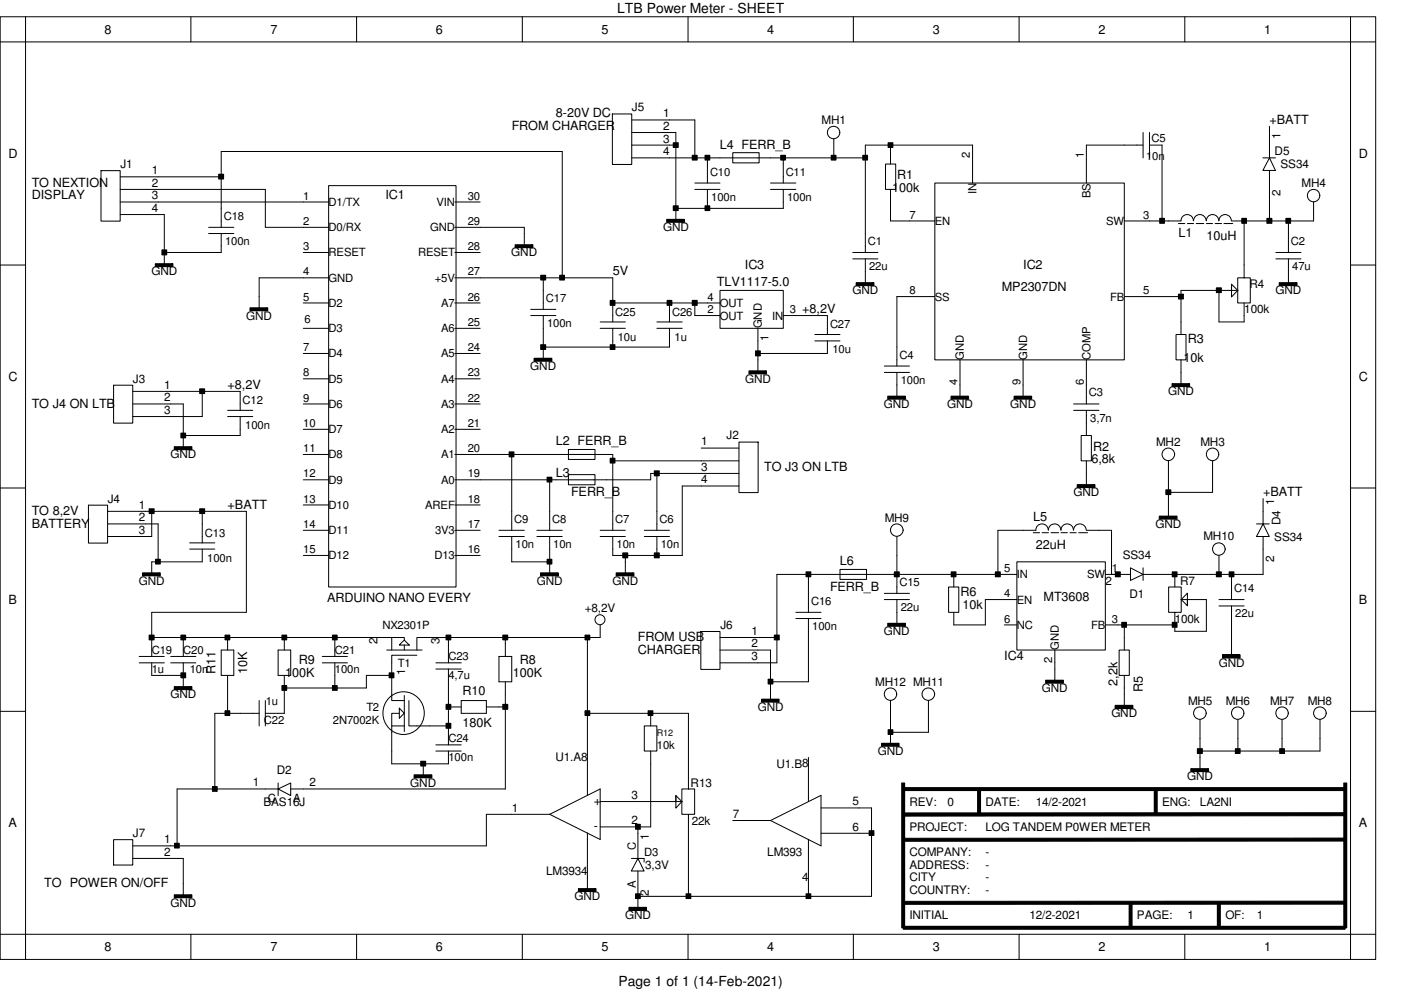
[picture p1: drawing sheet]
<svg xmlns="http://www.w3.org/2000/svg" width="297mm" height="210mm" viewBox="0 0 297 210" stroke-linecap="round" stroke-linejoin="round" font-family="sans-serif">
<g fill="none" stroke="#000" stroke-width=".21">
<path d="M0 3.6h291.7v199.9h-291.7zM5.4 8.9h280.9v189.3h-280.9zM5.4 3.6v5.3h-5.4M40.5 3.6v5.3M75.6 3.6v5.3M110.7 3.6v5.3M145.9 3.6v5.3M180.9 3.6v5.3M216.1 3.6v5.3M251.2 3.6v5.3M286.3 3.6v5.3h5.4M21.4 36.2h4.1v10.7h-4.1z"/>
<path d="M25.5 37.5h21.4M46.4 37h1v1h-1zM69.7 39.4h27v85.1h-27zM129.8 24.2h4.1v10.7h-4.1zM133.9 30.8h9.4M133.9 33.5h49.6M133.9 25.4h13.4v8.1M133.9 28.1h9.4v18.8M142.7 30.3h1.1v1h-1.1zM146.8 32.9h1v1.1h-1zM147.3 38.8h5.4M149.5 32.9h1v1.1h-1z"/>
<path d="M150 33.5v5.3M155.4 32.4h5.5v2.1h-5.5zM163.4 38.8h5.3M165.5 32.9h1v1.1h-1zM166.1 33.5v5.3M176.2 32.9h1v1.1h-1zM176.8 29.5v4M182.9 32.9h1v1.1h-1zM187.7 34.8h2.2v5.4h-2.2zM188.3 30.3h1v1h-1zM188.8 30.8v4M198.2 38.8h40.2v37.5h-40.2z"/>
<path d="M206.2 38.8v-8h-22.7v22.8M242.4 30.8h-12.1v8M242.4 28.1v5.4M243.7 28.1v5.4M243.7 30.8h2.7v16.1M267.8 33.5h2.6M269.2 33.5l1.2 2.7h-2.6zM269.2 26.8v6.7M269.2 36.2v10.7M0 56.2h5.4M25.5 40.2h30.8v8h13.4M25.5 42.8h44.2"/>
<path d="M25.5 45.5h9.3v10.7M32.9 55.9h3.5v.7h-3.5zM34.3 53h1v1.1h-1zM36.4 55.9h.3v.7h-.3zM44.2 49.5h5.4M44.2 48.2h5.4M46.9 48.2v-16.1h72.3v26.8M46.9 49.5v4.1h-12.1M64.3 53.6h5.4M69.7 58.9h-14.8v6.7M96.4 53.6h5.4M96.4 58.9h33.5v9.4"/>
<path d="M96.4 48.2h14.8v4M96.4 42.8h5.4M109.2 51.9h3.6v.6h-3.6zM112.8 51.9h.2v.6h-.2zM114.6 58.4h1.1v1h-1.1zM115.2 58.9v6.7M118.7 58.4h1v1h-1zM141.3 46.5h3.6v.7h-3.6zM142.7 43.6h1.1v1.1h-1.1zM144.9 46.5h.2v.7h-.2zM147.3 40.2h5.4M149.5 43.6h1v1.1h-1z"/>
<path d="M150 40.2v4M163.4 40.2h5.3M166.1 40.2v4h-22.8M180.8 54.9h5.3M180.8 53.6h5.3M181.5 59.9h3.6v.7h-3.6zM183.5 54.9v5.3M185.1 59.9h.2v.7h-.2zM188.8 40.2v6.7h9.4M238.4 46.9h12M245.9 46.3h1v1.1h-1zM249.8 47.4h1.4"/>
<path d="M250.4 46.8a1.33 1.33 0 0 1 1.3-1.3 1.33 1.33 0 0 1 1.4 1.3 1.33 1.33 0 0 1 1.3-1.3 1.33 1.33 0 0 1 1.3 1.3 1.33 1.33 0 0 1 1.4-1.3 1.33 1.33 0 0 1 1.3 1.3M251.8 47.4h1.3M253.6 47.4h1.6M255.8 47.4h1.3M257.6 47.4h1.4M258.4 46.8a1.31 1.31 0 0 1 1.4-1.3 1.31 1.31 0 0 1 1.3 1.3M259.5 47.4h1.9M262.4 58.9h2.7v5.4h-2.7zM263.3 46.3h1v1.1h-1zM263.8 46.9v12M268.6 46.3h1.1v1.1h-1.1zM270.5 54.9h5.3"/>
<path d="M270.5 53.6h5.3M271.2 59.9h3.6v.7h-3.6zM272.6 46.3h1v1.1h-1zM273.2 46.9v6.7M273.2 54.9v5.3M274.8 59.9h.2v.7h-.2zM278.5 42.8v4.1h-17.4M286.3 56.2h5.4M53 65.3h3.6v.6h-3.6zM56.6 65.3h.2v.6h-.2zM64.3 69.6h5.4M64.3 64.3h5.4"/>
<path d="M64.3 75h5.4M96.4 69.6h5.4M96.4 64.3h5.4M96.4 75h5.4M112.5 66.9h5.4M112.5 65.6h5.4M113.2 76h3.6v.6h-3.6zM114.6 73.1h1.1v1h-1.1zM115.2 66.9v9.4M116.8 76h.2v.6h-.2zM127.3 69.6h5.3M127.3 68.3h5.3"/>
<path d="M129.4 73.1h1v1h-1zM129.4 63.7h1v1.1h-1zM129.9 69.6v4M129.9 64.3h22.8M139.3 69.6h5.3M139.3 68.3h5.3M141.4 63.7h1v1.1h-1zM141.9 64.3v4M141.9 69.6v4h-26.7M146.8 63.7h1v1.1h-1zM147.3 64.3v2.6h5.4M152.7 61.6h13.4v8h-13.4z"/>
<path d="M158.8 78.7h3.5v.6h-3.5zM160.2 74.4h1v1.1h-1zM160.7 69.6v9.4M162.3 78.7h.2v.6h-.2zM166.1 66.9h9.3v4.1M172.8 72.3h5.3M172.8 71h5.3M175.4 72.3v2.7h-14.7M187.5 79h5.3M187.5 77.6h5.3M190.2 79v5.3M198.2 62.9h-8v14.7"/>
<path d="M203.5 76.3v8M216.9 76.3v8M230.3 76.3v9.4M238.4 62.9h12M249.3 71h2.2v5.3h-2.2zM249.8 62.4h1.1v1h-1.1zM250.4 76.3v5.4M257.9 61h1v1.1h-1zM258.4 61.6v6.7h5.4v-4M261.1 60.3l1.3 1.3-1.3 1.4zM261.1 60.3v1.3M262.5 61.6h-12.1v9.4"/>
<path d="M24.1 81.7h4v8h-4zM28.1 85.7h10.8v9.3M28.1 83h22.8v4M37 94.7h3.5v.7h-3.5zM38.4 91.9h1v1h-1zM40.5 94.7h.2v.7h-.2zM42.3 82.5h1.1v1h-1.1zM42.9 83v5.3h-14.8M48.3 87h5.3M48.3 88.3h5.3M50.9 88.3v4.1h-12M64.3 85.7h5.4"/>
<path d="M64.3 96.4h5.4M64.3 80.3h5.4M64.3 91.1h5.4M96.4 85.7h5.4M96.4 96.4h33.5v16.1M96.4 80.3h5.4M96.4 91.1h5.4M107.9 95.8h1.1v1.1h-1.1zM108.5 96.4v16.1M120.5 95.3h5.6v2.2h-5.6zM129.4 97.2h1v1h-1zM129.9 97.7h26.8"/>
<path d="M138.7 99.9h1.1v1h-1.1zM148.7 95h8M156.7 93.8h4v10.7h-4zM188.2 84h3.6v.7h-3.6zM191.8 84h.2v.7h-.2zM201.6 84h3.5v.7h-3.5zM205.1 84h.3v.7h-.3zM215 84h3.5v.7h-3.5zM218.5 84h.2v.7h-.2zM227.6 87h5.4M227.6 85.7h5.4M229.2 92.4h2.2v5.3h-2.2z"/>
<path d="M230.3 87v5.4M230.3 97.7v5.4M247.7 97.7v12.1M248.5 81.4h3.5v.6h-3.5zM252 81.4h.2v.6h-.2zM257.1 97.7v6.7h-9.4M0 103.5h5.4M18.8 107.1h4v8.1h-4zM22.8 108.5h29.4v21.4h-20v9.3M22.8 111.1h10.7v8.1M31.6 107.9h1.1v1h-1.1zM32.2 108.5v5.3h-9.4"/>
<path d="M33 118.6h1v1h-1zM40.2 116.5h5.3M40.2 115.1h5.3M42.3 107.9h1.1v1h-1.1zM42.9 108.5v6.6M42.9 116.5v2.7h-10.7v2.6M64.3 112.5h5.4M64.3 101.8h5.4M64.3 107.1h5.4M64.3 117.8h5.4M96.4 112.5h5.4M96.4 107.1h5.4"/>
<path d="M96.4 117.8h5.4M105.8 113.8h5.4M105.8 112.5h5.4M108.5 113.8v5.4h8M113.8 113.8h5.4M113.8 112.5h5.4M116 101.2h1v1h-1zM116 118.6h1v1h-1zM116.5 101.8v10.7M116.5 113.8v8M120.5 100.7h5.6v2.1h-5.6zM127.3 113.8h5.3"/>
<path d="M127.3 112.5h5.3M132 117.3h1.1v1h-1.1zM132.6 117.8v4M136.6 113.8h5.3M136.6 112.5h5.3M138.7 117.3h1.1v1h-1.1zM139.3 100.4v12.1M139.3 113.8v4M156.7 103.1h-12.1v14.7h-14.7v-4M156.7 100.4h-18.7v1.4h-41.6M190.2 113.8v12.1M215.6 119.2h18.8v18.7h-18.8z"/>
<path d="M219.1 113h1.3M219.6 112.4a1.31 1.31 0 0 1 1.3-1.3 1.31 1.31 0 0 1 1.3 1.3M219.6 112.5h-8v9.3M220.9 113h1.4M222.3 112.4a1.31 1.31 0 0 1 1.3-1.3 1.31 1.31 0 0 1 1.3 1.3M222.8 113h1.6M225 112.4a1.33 1.33 0 0 1 1.3-1.3 1.33 1.33 0 0 1 1.3 1.3 1.33 1.33 0 0 1 1.4-1.3 1.33 1.33 0 0 1 1.3 1.3M225 113h1.3M226.9 113h1.3M228.4 102.8h3.5v.6h-3.5zM228.7 113h1.9M230.3 112.5h5.4v9.3"/>
<path d="M231.9 102.8h.3v.6h-.3zM245.8 109.5h3.5v.6h-3.5zM247.2 103.9h1v1h-1zM249.3 109.5h.3v.6h-.3zM258.4 117.8v4M266.4 111.1h2.7M267.8 111.1l1.3 2.7h-2.7zM267.8 113.8v8h-25.4M267.8 105.7v5.4M286.3 103.5h5.4M29.5 139.2h5.3M30.2 121.5h3.6v.6h-3.6z"/>
<path d="M31.6 134.7h1.1v1h-1.1zM32.2 135.2h50.9v2.7M33.8 121.5h.2v.6h-.2zM36.2 139.2h5.3M38.4 134.7h1v1h-1zM38.9 135.2v4M46.9 137.9h2.7v5.4h-2.7zM47.7 134.7h1v1h-1zM48.3 135.2v2.7M59 137.9h2.6v5.4h-2.6zM59.8 134.7h1v1h-1zM60.3 135.2v2.7"/>
<path d="M68.3 139.2h5.4M70.5 134.7h1v1h-1zM71 135.2v4M82 137.9h7.5M83.1 135.2h2.6v.6M85.2 136.3l.5-.5 1.1 1h-2.1zM85.7 136.8v1.1M88.4 139h-5.3v9.6h2.6M89.7 135.2h-1.3v2.7M94.6 134.7h1v1h-1zM95.1 135.2v5.4M105.8 139.2h2.7v5.4h-2.7z"/>
<path d="M106.6 134.7h1.1v1h-1.1zM107.1 135.2v4M114.6 121.5h3.5v.6h-3.5zM118.1 121.5h.3v.6h-.3zM124 134.7h1v1h-1zM124.5 135.2v33.5M127.3 132.5v2.7h-37.6M130.6 121.5h3.6v.6h-3.6zM134.2 121.5h.2v.6h-.2zM148.6 133.9h4.1v8.1h-4.1zM152.7 137.9h10.7v10.7M152.7 135.2h12"/>
<path d="M164.2 134.7h1v1h-1zM168.7 131.2h5.4M168.7 129.9h5.4M170.9 121.3h1v1h-1zM171.4 131.2v13.4h-8M171.4 121.8v8.1M178.1 120.8h5.6v2.1h-5.6zM187.5 127.2h5.3M187.5 125.9h5.3M188.2 132.2h3.6v.6h-3.6zM189.6 121.3h1.1v1h-1.1zM190.2 127.2v5.3"/>
<path d="M191.8 132.2h.2v.6h-.2zM201.1 124.5h2.2v5.4h-2.2zM201.7 121.3h1v1h-1zM202.2 121.8v2.7M211 121.3h1.1v1h-1.1zM212.9 132.5h2.7M215.6 127.2h-6.7v5.3h-6.7v-2.6M215.6 121.8h-50.9v18.8h-12M223.6 137.9v6.7M234.4 121.8h5.3M234.4 132.5h14.7M236.5 121.3h1v1h-1z"/>
<path d="M237.3 137.9h2.1v5.4h-2.1zM237.8 132h1v1.1h-1zM238.4 132.5v5.4M239.7 120.4l2.7 1.4-2.7 1.3zM242.4 120.4v2.7M247.8 124.5h2.6v5.4h-2.6zM248.5 121.3h1.1v1h-1.1zM248.5 132h1.1v1.1h-1.1zM249.1 121.8v2.7M250.4 127.2h5.4v6.7h-6.7v-4M251.8 125.8v2.7l-1.4-1.3zM251.8 127.2v1.3"/>
<path d="M257.9 121.3h1v1h-1zM258.4 128.5h5.4M258.4 127.2h5.4M259.2 138.9h3.5v.7h-3.5zM260.6 121.3h1v1h-1zM261.1 121.8v5.4M261.1 128.5v10.7M262.7 138.9h.2v.7h-.2zM0 150.9h5.4M29.5 140.6h5.3M32.2 140.6v2.7h6.7M36.2 140.6h5.3"/>
<path d="M37 145.6h3.5v.7h-3.5zM38.4 142.7h1v1.1h-1zM38.9 140.6v5.3M40.5 145.6h.2v.7h-.2zM47.7 150.7h1v1.1h-1zM48.3 143.3v8M54.9 151.3h-9.4v16M54.9 148.6v5.4M56.3 148.6v5.4M59.8 145.4h1v1h-1zM60.3 143.3v8h-4M68.3 140.6h5.4"/>
<path d="M70.5 145.4h1v1h-1zM71 140.6v5.3M82.5 142.7h1v1.1h-1zM82.7 147.8a4.4 4.4 0 0 1 6.1 .4 4.4 4.4 0 0 1 0 6.1 4.4 4.4 0 0 1-6.1 .4 4.7 4.7 0 0 1 0-6.9zM83.1 143.3h-5.4v2.6h-17.4M83.1 155.3v6.7h12v-2.7M84.7 151.3h-1.6v2.7M84.7 150.2l1 1.1-1 1.1zM85.7 154h-2.6v1.4M85.7 147.5v7.7M86.7 148.6v5.4h8.4M92.4 140.6h5.4"/>
<path d="M92.4 141.9h5.4M92.4 159.3h5.4M92.4 158h5.4M94.6 153.4h1v1.1h-1zM94.6 149.4h1v1.1h-1zM95.1 141.9v16.1M95.1 149.9h2.7M97.8 148.6h5.3v2.7h-5.3zM103.1 149.9h4M106.6 149.4h1.1v1.1h-1.1zM107.1 144.6v22.7h-45.5M124 150.7h1v1.1h-1z"/>
<path d="M124.5 151.3h21.5v16M136.6 154h2.7v5.3h-2.7zM137.4 150.7h1v1.1h-1zM138 151.3v2.7M138 159.3v16.1h-10.7M161.5 148.3h3.5v.6h-3.5zM162.9 144.1h1v1h-1zM165 148.3h.2v.6h-.2zM186.9 157.6h3.5v.7h-3.5zM188.3 154.8h1v1h-1zM188.8 148.6v9.4M190.4 157.6h.2v.7h-.2z"/>
<path d="M196.8 148.6v6.7h-8M221.7 144.3h3.6v.6h-3.6zM225.3 144.3h.2v.6h-.2zM236.4 149.6h3.5v.7h-3.5zM238.4 143.3v6.6M239.9 149.6h.3v.7h-.3zM253.9 158.8h1v1h-1zM254.4 152.6v10.7M261.9 158.8h1v1h-1zM262.5 152.6v6.7M271.3 158.8h1v1h-1zM271.8 152.6v6.7"/>
<path d="M279.9 152.6v6.7h-25.5M286.3 150.9h5.4M24.1 178.1h4v5.4h-4zM37 178.9h1v1h-1zM45 166.8h1.1v1.1h-1.1zM59 167.3l2.6-1.2v2.6zM59 166.1v2.6M59 167.3h-21.5v12.1M87.8 164.3h3.6v.7h-3.6zM89.2 161.5h1.1v1h-1.1zM89.7 162v2.7M91.4 164.3h.2v.7h-.2z"/>
<path d="M116.5 172.7h-13.4v6.7h-75M116.5 172.7l10.8-5.4v10.8zM124.5 176.7v12.1M127.3 170h17.3M134.7 174.8h1.1v1.1h-1.1zM135.3 175.4v6.7M143.3 168.7l1.3 1.3-1.3 1.4zM143.3 168.7v1.3M144.6 167.3h2.7v5.4h-2.7zM146 172.7v17.4M155.4 174h8M163.4 174l10.7-5.3v10.7z"/>
<path d="M171.4 160.7v9.3M171.4 178v12.1M174.1 171.4h10.7v18.7h-49.5M174.1 176.7h10.7M184.3 176.2h1v1h-1zM191.2 166.1h.6v30.7h-.6zM191.5 177.8h93.7v.6h-93.7zM191.5 172.4h93.7v.6l-93.7 .1zM191.5 167h93.7v.7h-93.7zM207.3 167.4h.6v5.4h-.6zM244.7 167.4h.7v5.4h-.7zM252.5 163h3.5v.7h-3.5z"/>
<path d="M256 163h.2v.7h-.2zM284.9 166.1h.6v30.7h-.6zM0 198.2h5.4v5.3M28.1 182.1h10.8v8M37 189.8h3.5v.6h-3.5zM40.5 189.8h.2v.6h-.2zM40.5 198.2v5.3M75.6 198.2v5.3M110.7 198.2v5.3M122.6 188.5h3.5v.6h-3.5zM126.1 188.5h.3v.6h-.3zM133.3 192.4h3.6v.7h-3.6z"/>
<path d="M133.9 182.1h2.7v.7M134.7 189.6h1.1v1h-1.1zM135.3 182.1l1.3 2.6h-2.7zM135.3 184.7v8.1M136.9 192.4h.2v.7h-.2zM145.5 189.6h1v1h-1zM145.9 198.2v5.3M170.9 189.6h1v1h-1zM180.9 198.2v5.3M191.4 191.2l93.8-.1v.7h-93.8zM191.5 196.5h93.7v.6h-93.7zM216.1 198.2v5.3"/>
<path d="M239.4 191.5h.6v5.3h-.6zM251.2 198.2v5.3M258.1 191.5h.6v5.3h-.6zM291.7 198.2h-5.4v5.3"/>
<circle cx="176.7" cy="28.1" r="1.32"/>
<circle cx="278.5" cy="41.5" r="1.32"/>
<circle cx="247.7" cy="96.4" r="1.33"/>
<circle cx="257.1" cy="96.4" r="1.33"/>
<circle cx="190.1" cy="112.4" r="1.33"/>
<circle cx="258.4" cy="116.5" r="1.33"/>
<circle cx="127.2" cy="131.4" r="1.06"/>
<circle cx="188.8" cy="147.2" r="1.32"/>
<circle cx="196.8" cy="147.2" r="1.33"/>
<circle cx="254.4" cy="151.3" r="1.33"/>
<circle cx="262.4" cy="151.3" r="1.32"/>
<circle cx="271.8" cy="151.3" r="1.32"/>
<circle cx="279.8" cy="151.3" r="1.33"/>
</g>
<g fill="#000">
<path d="M191.5 177.8h93.7v.6h-93.7zM191.5 172.4h93.7v.6l-93.7 .1zM191.4 191.2l93.8-.1v.7h-93.8z"/>
<path d="M46.4 37h1v1h-1z" fill-rule="evenodd"/>
<path d="M142.7 30.3h1.1v1h-1.1z" fill-rule="evenodd"/>
<path d="M146.8 32.9h1v1.1h-1z" fill-rule="evenodd"/>
<path d="M149.5 32.9h1v1.1h-1z" fill-rule="evenodd"/>
<path d="M165.5 32.9h1v1.1h-1z" fill-rule="evenodd"/>
<path d="M176.2 32.9h1v1.1h-1z" fill-rule="evenodd"/>
<path d="M182.9 32.9h1v1.1h-1z" fill-rule="evenodd"/>
<path d="M188.3 30.3h1v1h-1z" fill-rule="evenodd"/>
<path d="M32.9 55.9h3.5v.7h-3.5z" fill-rule="evenodd"/>
<path d="M34.3 53h1v1.1h-1z" fill-rule="evenodd"/>
<path d="M36.4 55.9h.3v.7h-.3z" fill-rule="evenodd"/>
<path d="M109.2 51.9h3.6v.6h-3.6z" fill-rule="evenodd"/>
<path d="M112.8 51.9h.2v.6h-.2z" fill-rule="evenodd"/>
<path d="M114.6 58.4h1.1v1h-1.1z" fill-rule="evenodd"/>
<path d="M118.7 58.4h1v1h-1z" fill-rule="evenodd"/>
<path d="M141.3 46.5h3.6v.7h-3.6z" fill-rule="evenodd"/>
<path d="M142.7 43.6h1.1v1.1h-1.1z" fill-rule="evenodd"/>
<path d="M144.9 46.5h.2v.7h-.2z" fill-rule="evenodd"/>
<path d="M149.5 43.6h1v1.1h-1z" fill-rule="evenodd"/>
<path d="M181.5 59.9h3.6v.7h-3.6z" fill-rule="evenodd"/>
<path d="M185.1 59.9h.2v.7h-.2z" fill-rule="evenodd"/>
<path d="M245.9 46.3h1v1.1h-1z" fill-rule="evenodd"/>
<path d="M263.3 46.3h1v1.1h-1z" fill-rule="evenodd"/>
<path d="M268.6 46.3h1.1v1.1h-1.1z" fill-rule="evenodd"/>
<path d="M271.2 59.9h3.6v.7h-3.6z" fill-rule="evenodd"/>
<path d="M272.6 46.3h1v1.1h-1z" fill-rule="evenodd"/>
<path d="M274.8 59.9h.2v.7h-.2z" fill-rule="evenodd"/>
<path d="M53 65.3h3.6v.6h-3.6z" fill-rule="evenodd"/>
<path d="M56.6 65.3h.2v.6h-.2z" fill-rule="evenodd"/>
<path d="M113.2 76h3.6v.6h-3.6z" fill-rule="evenodd"/>
<path d="M114.6 73.1h1.1v1h-1.1z" fill-rule="evenodd"/>
<path d="M116.8 76h.2v.6h-.2z" fill-rule="evenodd"/>
<path d="M129.4 73.1h1v1h-1z" fill-rule="evenodd"/>
<path d="M129.4 63.7h1v1.1h-1z" fill-rule="evenodd"/>
<path d="M141.4 63.7h1v1.1h-1z" fill-rule="evenodd"/>
<path d="M146.8 63.7h1v1.1h-1z" fill-rule="evenodd"/>
<path d="M158.8 78.7h3.5v.6h-3.5z" fill-rule="evenodd"/>
<path d="M160.2 74.4h1v1.1h-1z" fill-rule="evenodd"/>
<path d="M162.3 78.7h.2v.6h-.2z" fill-rule="evenodd"/>
<path d="M249.8 62.4h1.1v1h-1.1z" fill-rule="evenodd"/>
<path d="M257.9 61h1v1.1h-1z" fill-rule="evenodd"/>
<path d="M37 94.7h3.5v.7h-3.5z" fill-rule="evenodd"/>
<path d="M38.4 91.9h1v1h-1z" fill-rule="evenodd"/>
<path d="M40.5 94.7h.2v.7h-.2z" fill-rule="evenodd"/>
<path d="M42.3 82.5h1.1v1h-1.1z" fill-rule="evenodd"/>
<path d="M107.9 95.8h1.1v1.1h-1.1z" fill-rule="evenodd"/>
<path d="M129.4 97.2h1v1h-1z" fill-rule="evenodd"/>
<path d="M138.7 99.9h1.1v1h-1.1z" fill-rule="evenodd"/>
<path d="M188.2 84h3.6v.7h-3.6z" fill-rule="evenodd"/>
<path d="M191.8 84h.2v.7h-.2z" fill-rule="evenodd"/>
<path d="M201.6 84h3.5v.7h-3.5z" fill-rule="evenodd"/>
<path d="M205.1 84h.3v.7h-.3z" fill-rule="evenodd"/>
<path d="M215 84h3.5v.7h-3.5z" fill-rule="evenodd"/>
<path d="M218.5 84h.2v.7h-.2z" fill-rule="evenodd"/>
<path d="M248.5 81.4h3.5v.6h-3.5z" fill-rule="evenodd"/>
<path d="M252 81.4h.2v.6h-.2z" fill-rule="evenodd"/>
<path d="M31.6 107.9h1.1v1h-1.1z" fill-rule="evenodd"/>
<path d="M33 118.6h1v1h-1z" fill-rule="evenodd"/>
<path d="M42.3 107.9h1.1v1h-1.1z" fill-rule="evenodd"/>
<path d="M116 101.2h1v1h-1z" fill-rule="evenodd"/>
<path d="M116 118.6h1v1h-1z" fill-rule="evenodd"/>
<path d="M132 117.3h1.1v1h-1.1z" fill-rule="evenodd"/>
<path d="M138.7 117.3h1.1v1h-1.1z" fill-rule="evenodd"/>
<path d="M228.4 102.8h3.5v.6h-3.5z" fill-rule="evenodd"/>
<path d="M231.9 102.8h.3v.6h-.3z" fill-rule="evenodd"/>
<path d="M245.8 109.5h3.5v.6h-3.5z" fill-rule="evenodd"/>
<path d="M247.2 103.9h1v1h-1z" fill-rule="evenodd"/>
<path d="M249.3 109.5h.3v.6h-.3z" fill-rule="evenodd"/>
<path d="M30.2 121.5h3.6v.6h-3.6z" fill-rule="evenodd"/>
<path d="M31.6 134.7h1.1v1h-1.1z" fill-rule="evenodd"/>
<path d="M33.8 121.5h.2v.6h-.2z" fill-rule="evenodd"/>
<path d="M38.4 134.7h1v1h-1z" fill-rule="evenodd"/>
<path d="M47.7 134.7h1v1h-1z" fill-rule="evenodd"/>
<path d="M59.8 134.7h1v1h-1z" fill-rule="evenodd"/>
<path d="M70.5 134.7h1v1h-1z" fill-rule="evenodd"/>
<path d="M94.6 134.7h1v1h-1z" fill-rule="evenodd"/>
<path d="M106.6 134.7h1.1v1h-1.1z" fill-rule="evenodd"/>
<path d="M114.6 121.5h3.5v.6h-3.5z" fill-rule="evenodd"/>
<path d="M118.1 121.5h.3v.6h-.3z" fill-rule="evenodd"/>
<path d="M124 134.7h1v1h-1z" fill-rule="evenodd"/>
<path d="M130.6 121.5h3.6v.6h-3.6z" fill-rule="evenodd"/>
<path d="M134.2 121.5h.2v.6h-.2z" fill-rule="evenodd"/>
<path d="M164.2 134.7h1v1h-1z" fill-rule="evenodd"/>
<path d="M170.9 121.3h1v1h-1z" fill-rule="evenodd"/>
<path d="M188.2 132.2h3.6v.6h-3.6z" fill-rule="evenodd"/>
<path d="M189.6 121.3h1.1v1h-1.1z" fill-rule="evenodd"/>
<path d="M191.8 132.2h.2v.6h-.2z" fill-rule="evenodd"/>
<path d="M201.7 121.3h1v1h-1z" fill-rule="evenodd"/>
<path d="M211 121.3h1.1v1h-1.1z" fill-rule="evenodd"/>
<path d="M236.5 121.3h1v1h-1z" fill-rule="evenodd"/>
<path d="M237.8 132h1v1.1h-1z" fill-rule="evenodd"/>
<path d="M248.5 121.3h1.1v1h-1.1z" fill-rule="evenodd"/>
<path d="M248.5 132h1.1v1.1h-1.1z" fill-rule="evenodd"/>
<path d="M257.9 121.3h1v1h-1z" fill-rule="evenodd"/>
<path d="M259.2 138.9h3.5v.7h-3.5z" fill-rule="evenodd"/>
<path d="M260.6 121.3h1v1h-1z" fill-rule="evenodd"/>
<path d="M262.7 138.9h.2v.7h-.2z" fill-rule="evenodd"/>
<path d="M37 145.6h3.5v.7h-3.5z" fill-rule="evenodd"/>
<path d="M38.4 142.7h1v1.1h-1z" fill-rule="evenodd"/>
<path d="M40.5 145.6h.2v.7h-.2z" fill-rule="evenodd"/>
<path d="M47.7 150.7h1v1.1h-1z" fill-rule="evenodd"/>
<path d="M59.8 145.4h1v1h-1z" fill-rule="evenodd"/>
<path d="M70.5 145.4h1v1h-1z" fill-rule="evenodd"/>
<path d="M82.5 142.7h1v1.1h-1z" fill-rule="evenodd"/>
<path d="M94.6 153.4h1v1.1h-1z" fill-rule="evenodd"/>
<path d="M94.6 149.4h1v1.1h-1z" fill-rule="evenodd"/>
<path d="M106.6 149.4h1.1v1.1h-1.1z" fill-rule="evenodd"/>
<path d="M124 150.7h1v1.1h-1z" fill-rule="evenodd"/>
<path d="M137.4 150.7h1v1.1h-1z" fill-rule="evenodd"/>
<path d="M161.5 148.3h3.5v.6h-3.5z" fill-rule="evenodd"/>
<path d="M162.9 144.1h1v1h-1z" fill-rule="evenodd"/>
<path d="M165 148.3h.2v.6h-.2z" fill-rule="evenodd"/>
<path d="M186.9 157.6h3.5v.7h-3.5z" fill-rule="evenodd"/>
<path d="M188.3 154.8h1v1h-1z" fill-rule="evenodd"/>
<path d="M190.4 157.6h.2v.7h-.2z" fill-rule="evenodd"/>
<path d="M221.7 144.3h3.6v.6h-3.6z" fill-rule="evenodd"/>
<path d="M225.3 144.3h.2v.6h-.2z" fill-rule="evenodd"/>
<path d="M236.4 149.6h3.5v.7h-3.5z" fill-rule="evenodd"/>
<path d="M239.9 149.6h.3v.7h-.3z" fill-rule="evenodd"/>
<path d="M253.9 158.8h1v1h-1z" fill-rule="evenodd"/>
<path d="M261.9 158.8h1v1h-1z" fill-rule="evenodd"/>
<path d="M271.3 158.8h1v1h-1z" fill-rule="evenodd"/>
<path d="M37 178.9h1v1h-1z" fill-rule="evenodd"/>
<path d="M45 166.8h1.1v1.1h-1.1z" fill-rule="evenodd"/>
<path d="M87.8 164.3h3.6v.7h-3.6z" fill-rule="evenodd"/>
<path d="M89.2 161.5h1.1v1h-1.1z" fill-rule="evenodd"/>
<path d="M91.4 164.3h.2v.7h-.2z" fill-rule="evenodd"/>
<path d="M134.7 174.8h1.1v1.1h-1.1z" fill-rule="evenodd"/>
<path d="M184.3 176.2h1v1h-1z" fill-rule="evenodd"/>
<path d="M191.2 166.1h.6v30.7h-.6z" fill-rule="evenodd"/>
<path d="M191.5 167h93.7v.7h-93.7z" fill-rule="evenodd"/>
<path d="M207.3 167.4h.6v5.4h-.6z" fill-rule="evenodd"/>
<path d="M244.7 167.4h.7v5.4h-.7z" fill-rule="evenodd"/>
<path d="M252.5 163h3.5v.7h-3.5z" fill-rule="evenodd"/>
<path d="M256 163h.2v.7h-.2z" fill-rule="evenodd"/>
<path d="M284.9 166.1h.6v30.7h-.6z" fill-rule="evenodd"/>
<path d="M37 189.8h3.5v.6h-3.5z" fill-rule="evenodd"/>
<path d="M40.5 189.8h.2v.6h-.2z" fill-rule="evenodd"/>
<path d="M122.6 188.5h3.5v.6h-3.5z" fill-rule="evenodd"/>
<path d="M126.1 188.5h.3v.6h-.3z" fill-rule="evenodd"/>
<path d="M133.3 192.4h3.6v.7h-3.6z" fill-rule="evenodd"/>
<path d="M134.7 189.6h1.1v1h-1.1z" fill-rule="evenodd"/>
<path d="M136.9 192.4h.2v.7h-.2z" fill-rule="evenodd"/>
<path d="M145.5 189.6h1v1h-1z" fill-rule="evenodd"/>
<path d="M170.9 189.6h1v1h-1z" fill-rule="evenodd"/>
<path d="M191.5 196.5h93.7v.6h-93.7z" fill-rule="evenodd"/>
<path d="M239.4 191.5h.6v5.3h-.6z" fill-rule="evenodd"/>
<path d="M258.1 191.5h.6v5.3h-.6z" fill-rule="evenodd"/>
</g>
<g font-size="2.9">
<text x="130.8" y="2.7">LTB Power Meter - SHEET</text>
<text x="131.1" y="209.2">Page 1 of 1 (14-Feb-2021)</text>
</g>
<g font-size="2.7">
<text x="22.2" y="7.1">8</text>
<text x="57.3" y="7.1">7</text>
<text x="92.4" y="7.1">6</text>
<text x="127.5" y="7.1">5</text>
<text x="162.6" y="7.1">4</text>
<text x="197.8" y="7.1">3</text>
<text x="232.9" y="7.1">2</text>
<text x="268.1" y="7.1">1</text>
<text x="108.5" y="27.5">FROM CHARGER</text>
<text x="117.9" y="24.8">8-20V DC</text>
<text x="269.2" y="26.2">+BATT</text>
<text x="1.8" y="33.5">D</text>
<text x="152.7" y="31.5">L4 FERR_B</text>
<text x="288.1" y="33.5">D</text>
<text x="6.7" y="39.6">TO NEXTION</text>
<text x="189.2" y="40.7">100k</text>
<text x="190.2" y="38">R1</text>
<text x="6.7" y="42.2">DISPLAY</text>
<text x="81.7" y="42.2">IC1</text>
<text x="249.8" y="50.3">L1</text>
<text x="255.8" y="50.8">10uH</text>
<text x="129.9" y="58.3">5V</text>
<text x="157.9" y="57">IC3</text>
<text x="216.9" y="57">IC2</text>
<text x="152" y="60.7">TLV1117-5.0</text>
<text x="212.4" y="61.8">MP2307DN</text>
<text x="250.9" y="76.8">10k</text>
<text x="251.8" y="72.9">R3</text>
<text x="1.8" y="80.8">C</text>
<text x="48.3" y="82.4">+8,2V</text>
<text x="288.1" y="80.8">C</text>
<text x="6.7" y="86.4">TO J4 ON LTB</text>
<text x="117.9" y="94.4">L2 FERR_B</text>
<text x="231.8" y="95.6">R2</text>
<text x="117.9" y="101.2">L3</text>
<text x="162" y="99.8">TO J3 ON LTB</text>
<text x="231.4" y="98.3">6,8k</text>
<text x="48.3" y="107.9">+BATT</text>
<text x="121.1" y="105.2">FERR_B</text>
<text x="267.8" y="105.2">+BATT</text>
<text x="6.7" y="109.2">TO 8,2V</text>
<text x="6.7" y="111.9">BATTERY</text>
<text x="219.1" y="110.5">L5</text>
<text x="178.1" y="119.9">L6</text>
<text x="219.6" y="116.4">22uH</text>
<text x="176" y="125.3">FERR_B</text>
<text x="1.8" y="128.1">B</text>
<text x="69.4" y="127.7">ARDUINO NANO EVERY</text>
<text x="203.6" y="126.4">R6</text>
<text x="204" y="129.1">10k</text>
<text x="221.2" y="127.4">MT3608</text>
<text x="288.1" y="128.1">B</text>
<text x="135.3" y="136">FROM USB</text>
<text x="45.7" y="143" transform="rotate(-90 45.7 143)">R11</text>
<text x="52.4" y="143" transform="rotate(-90 52.4 143)">10K</text>
<text x="60.5" y="143.5">100K</text>
<text x="63.3" y="140.8">R9</text>
<text x="108.7" y="143.5">100K</text>
<text x="110.2" y="140.8">R8</text>
<text x="135.3" y="138.6">CHARGER</text>
<text x="212.9" y="140">IC4</text>
<text x="98" y="147.5">R10</text>
<text x="236.9" y="145.4" transform="rotate(-90 236.9 145.4)">2,2k</text>
<text x="242.3" y="146.7" transform="rotate(-90 242.3 146.7)">R5</text>
<text x="98" y="154.2">180K</text>
<text x="125.9" y="170.8">+</text>
<text x="1.8" y="175.4">A</text>
<text x="125.9" y="176.1">-</text>
<text x="288.1" y="175.4">A</text>
<text x="9.4" y="188.2">TO POWER ON/OFF</text>
<text x="22.2" y="201.7">8</text>
<text x="57.3" y="201.7">7</text>
<text x="92.4" y="201.7">6</text>
<text x="127.5" y="201.7">5</text>
<text x="162.6" y="201.7">4</text>
<text x="197.8" y="201.7">3</text>
<text x="232.9" y="201.7">2</text>
<text x="268.1" y="201.7">1</text>
</g>
<g font-size="2.5">
<text x="134" y="23.6">J5</text>
<text x="140.6" y="24.9">1</text>
<text x="140.6" y="27.6">2</text>
<text x="174.2" y="26.3">MH1</text>
<text x="271.5" y="29.5" transform="rotate(-90 271.5 29.5)">1</text>
<text x="25.5" y="35.6">J1</text>
<text x="140.6" y="30.2">3</text>
<text x="140.6" y="32.9">4</text>
<text x="270.3" y="32.9">D5</text>
<text x="271.5" y="35.7">SS34</text>
<text x="32.2" y="37">1</text>
<text x="32.2" y="39.6">2</text>
<text x="271.5" y="41.5" transform="rotate(-90 271.5 41.5)">2</text>
<text x="276" y="39.7">MH4</text>
<text x="32.2" y="42.3">3</text>
<text x="32.2" y="45">4</text>
<text x="140.6" y="49">GND</text>
<text x="32.1" y="58.4">GND</text>
<text x="108.4" y="54.4">GND</text>
<text x="180.7" y="62.4">GND</text>
<text x="264.9" y="61.1">R4</text>
<text x="270.4" y="62.4">GND</text>
<text x="52.2" y="67.8">GND</text>
<text x="263.8" y="66.5">100k</text>
<text x="28.2" y="81.2">J3</text>
<text x="34.8" y="82.5">1</text>
<text x="112.4" y="78.5">GND</text>
<text x="158" y="81.2">GND</text>
<text x="247.7" y="83.9">GND</text>
<text x="34.8" y="85.1">2</text>
<text x="34.8" y="87.8">3</text>
<text x="187.4" y="86.5">GND</text>
<text x="200.8" y="86.5">GND</text>
<text x="214.2" y="86.5">GND</text>
<text x="148.7" y="94.5">1</text>
<text x="154" y="93.2">J2</text>
<text x="245.1" y="94.6">MH2</text>
<text x="254.5" y="94.6">MH3</text>
<text x="36.1" y="97.2">GND</text>
<text x="148.7" y="99.9">3</text>
<text x="22.9" y="106.6">J4</text>
<text x="29.5" y="107.9">1</text>
<text x="148.7" y="102.5">4</text>
<text x="227.6" y="105.3">GND</text>
<text x="270.1" y="107.1" transform="rotate(-90 270.1 107.1)">1</text>
<text x="29.5" y="110.6">2</text>
<text x="29.5" y="113.2">3</text>
<text x="187.6" y="110.6">MH9</text>
<text x="245" y="112">GND</text>
<text x="271.5" y="111.4" transform="rotate(-90 271.5 111.4)">D4</text>
<text x="238" y="118.6">SS34</text>
<text x="255.2" y="114.6">MH10</text>
<text x="270.1" y="119.2" transform="rotate(-90 270.1 119.2)">2</text>
<text x="270.2" y="114.7">SS34</text>
<text x="29.5" y="124">GND</text>
<text x="113.8" y="124">GND</text>
<text x="129.9" y="124">GND</text>
<text x="234.4" y="124.1">2</text>
<text x="250.2" y="124">R7</text>
<text x="124" y="129.8">+8,2V</text>
<text x="239.5" y="126.7">D1</text>
<text x="80" y="136.6" transform="rotate(-90 80 136.6)">2</text>
<text x="93.2" y="136.6" transform="rotate(-90 93.2 136.6)">3</text>
<text x="152.7" y="133.4">J6</text>
<text x="159.3" y="134.7">1</text>
<text x="159.3" y="137.3">2</text>
<text x="187.4" y="134.7">GND</text>
<text x="249.1" y="132">100k</text>
<text x="85.9" y="143.3" transform="rotate(-90 85.9 143.3)">1</text>
<text x="159.3" y="140">3</text>
<text x="258.4" y="141.4">GND</text>
<text x="36.1" y="148.1">GND</text>
<text x="185.6" y="145.4">MH12 MH11</text>
<text x="220.9" y="146.8">GND</text>
<text x="251.9" y="149.4">MH5</text>
<text x="259.9" y="149.4">MH6</text>
<text x="269.3" y="149.4">MH7</text>
<text x="277.3" y="149.4">MH8</text>
<text x="160.7" y="150.8">GND</text>
<text x="235.6" y="152.1">GND</text>
<text x="117.8" y="161.5">U1.A8</text>
<text x="186.1" y="160.1">GND</text>
<text x="53.6" y="166.8">1</text>
<text x="58.7" y="164.1">D2</text>
<text x="65.6" y="166.8">2</text>
<text x="87" y="166.8">GND</text>
<text x="146.4" y="166.8">R13</text>
<text x="164.6" y="162.9">U1.B8</text>
<text x="251.7" y="165.5">GND</text>
<text x="55.8" y="170.9">BAS16J</text>
<text x="108.5" y="172.2">1</text>
<text x="133.9" y="169.5">3</text>
<text x="155.4" y="173.5">7</text>
<text x="180.8" y="170.8">5</text>
<text x="192.8" y="170.9">REV:</text>
<text x="200.9" y="170.9">0</text>
<text x="208.9" y="170.9">DATE:</text>
<text x="219.6" y="170.9">14/2-2021</text>
<text x="246.4" y="170.9">ENG:</text>
<text x="254.4" y="170.9">LA2NI</text>
<text x="28.2" y="177.5">J7</text>
<text x="34.8" y="178.9">1</text>
<text x="133.9" y="174.8">2</text>
<text x="137.6" y="178.1" transform="rotate(-90 137.6 178.1)">1</text>
<text x="146.7" y="174.9">22k</text>
<text x="180.8" y="176.2">6</text>
<text x="192.8" y="176.2">PROJECT:</text>
<text x="208.9" y="176.2">LOG TANDEM P0WER METER</text>
<text x="34.8" y="181.5">2</text>
<text x="115.8" y="185.6">LM3934</text>
<text x="136.8" y="184.3">3,3V</text>
<text x="162.7" y="181.6">LM393</text>
<text x="192.8" y="181.6">COMPANY:</text>
<text x="192.8" y="184.3">ADDRESS:</text>
<text x="208.9" y="181.6">-</text>
<text x="208.9" y="184.3">-</text>
<text x="121.8" y="191">GND</text>
<text x="137.6" y="190.1" transform="rotate(-90 137.6 190.1)">2</text>
<text x="170" y="186.9">4</text>
<text x="192.8" y="189.6">COUNTRY:</text>
<text x="192.8" y="186.9">CITY</text>
<text x="208.9" y="186.9">-</text>
<text x="208.9" y="189.6">-</text>
<text x="36.1" y="192.3">GND</text>
<text x="132.5" y="195">GND</text>
<text x="192.8" y="195">INITIAL</text>
<text x="218.3" y="195">12/2-2021</text>
<text x="241" y="195">PAGE:</text>
<text x="251.8" y="195">1</text>
<text x="259.8" y="195">OF:</text>
<text x="266.5" y="195">1</text>
</g>
<g font-size="2.4">
<text x="205.7" y="33.5" transform="rotate(-90 205.7 33.5)">2</text>
<text x="229.8" y="33.5" transform="rotate(-90 229.8 33.5)">1</text>
<text x="243" y="34">10n</text>
<text x="244.2" y="30">C5</text>
<text x="150.5" y="37.3">C10</text>
<text x="166.6" y="37.3">C11</text>
<text x="207" y="41.2" transform="rotate(-90 207 41.2)">IN</text>
<text x="47.5" y="46.6">C18</text>
<text x="64.3" y="42.3">1</text>
<text x="64.3" y="47.7">2</text>
<text x="69.7" y="43.7">D1/TX</text>
<text x="92.5" y="43.7">VIN</text>
<text x="99.2" y="47.7">29</text>
<text x="99.2" y="42.3">30</text>
<text x="150.8" y="42.6">100n</text>
<text x="166.9" y="42.6">100n</text>
<text x="192.8" y="46.4">7</text>
<text x="198.2" y="47.7">EN</text>
<text x="231.2" y="42" transform="rotate(-90 231.2 42)">BS</text>
<text x="234.5" y="47.7">SW</text>
<text x="242.4" y="46.4">3</text>
<text x="47.7" y="51.9">100n</text>
<text x="64.3" y="53">3</text>
<text x="69.7" y="49">D0/RX</text>
<text x="91.2" y="49">GND</text>
<text x="99.2" y="53">28</text>
<text x="184" y="51.9">C1</text>
<text x="273.7" y="51.9">C2</text>
<text x="64.3" y="58.4">4</text>
<text x="69.7" y="54.4">RESET</text>
<text x="69.7" y="59.7">GND</text>
<text x="88.6" y="54.4">RESET</text>
<text x="92.2" y="59.7">+5V</text>
<text x="99.2" y="58.4">27</text>
<text x="184.3" y="57.3">22u</text>
<text x="274" y="57.3">47u</text>
<text x="64.3" y="63.8">5</text>
<text x="69.7" y="65.1">D2</text>
<text x="93.6" y="65.1">A7</text>
<text x="99.2" y="63.8">26</text>
<text x="115.7" y="64">C17</text>
<text x="150" y="63.8">4</text>
<text x="152.7" y="65.1">OUT</text>
<text x="192.8" y="62.4">8</text>
<text x="198.2" y="63.8">SS</text>
<text x="235.4" y="63.8">FB</text>
<text x="242.4" y="62.4">5</text>
<text x="64.6" y="68.6">6</text>
<text x="69.7" y="70.4">D3</text>
<text x="93.6" y="70.4">A6</text>
<text x="99.2" y="69.1">25</text>
<text x="116" y="69.4">100n</text>
<text x="130.4" y="67">C25</text>
<text x="142.5" y="67">C26</text>
<text x="150" y="66.4">2</text>
<text x="152.7" y="67.8">OUT</text>
<text x="161.5" y="69.6" transform="rotate(-90 161.5 69.6)">GND</text>
<text x="163.7" y="67.8">IN</text>
<text x="167.4" y="66.4">3 +8,2V</text>
<text x="176" y="69.6">C27</text>
<text x="64.3" y="74.5">7</text>
<text x="69.7" y="75.8">D4</text>
<text x="93.6" y="75.8">A5</text>
<text x="99.2" y="74.5">24</text>
<text x="131" y="72.3">10u</text>
<text x="143" y="72.3">1u</text>
<text x="162.9" y="72.3" transform="rotate(-90 162.9 72.3)">1</text>
<text x="176.5" y="75">10u</text>
<text x="190.7" y="76.1">C4</text>
<text x="204.4" y="76.3" transform="rotate(-90 204.4 76.3)">GND</text>
<text x="217.8" y="76.3" transform="rotate(-90 217.8 76.3)">GND</text>
<text x="231.2" y="76.3" transform="rotate(-90 231.2 76.3)">COMP</text>
<text x="64.3" y="79.8">8</text>
<text x="69.7" y="81.2">D5</text>
<text x="93.6" y="81.2">A4</text>
<text x="99.2" y="79.8">23</text>
<text x="191" y="81.4">100n</text>
<text x="203" y="81.7" transform="rotate(-90 203 81.7)">4</text>
<text x="216.4" y="81.7" transform="rotate(-90 216.4 81.7)">9</text>
<text x="229.8" y="81.7" transform="rotate(-90 229.8 81.7)">6</text>
<text x="51.4" y="85.7">C12</text>
<text x="64.3" y="85.2">9</text>
<text x="69.7" y="86.5">D6</text>
<text x="93.6" y="86.5">A3</text>
<text x="99.2" y="85.2">22</text>
<text x="230.8" y="84.1">C3</text>
<text x="231.1" y="89.5">3,7n</text>
<text x="52" y="91.1">100n</text>
<text x="64.3" y="90.6">10</text>
<text x="64.3" y="95.9">11</text>
<text x="69.7" y="91.9">D7</text>
<text x="93.6" y="91.9">A2</text>
<text x="99.2" y="95.9">20</text>
<text x="99.2" y="90.6">21</text>
<text x="64.3" y="101.3">12</text>
<text x="69.7" y="97.2">D8</text>
<text x="93.6" y="97.2">A1</text>
<text x="99.2" y="101.3">19</text>
<text x="64.3" y="106.6">13</text>
<text x="69.7" y="102.6">D9</text>
<text x="69.7" y="107.9">D10</text>
<text x="90.2" y="107.9">AREF</text>
<text x="93.6" y="102.6">A0</text>
<text x="99.2" y="106.6">18</text>
<text x="43.4" y="113.8">C13</text>
<text x="64.3" y="112">14</text>
<text x="69.7" y="113.3">D11</text>
<text x="92.2" y="113.3">3V3</text>
<text x="99.2" y="112">17</text>
<text x="109" y="110.9">C9</text>
<text x="117" y="110.9">C8</text>
<text x="130.4" y="110.9">C7</text>
<text x="139.8" y="110.9">C6</text>
<text x="43.9" y="119.2">100n</text>
<text x="64.3" y="117.3">15</text>
<text x="69.7" y="118.7">D12</text>
<text x="92.1" y="118.7">D13</text>
<text x="99.2" y="117.3">16</text>
<text x="109.3" y="116.2">10n</text>
<text x="117.3" y="116.2">10n</text>
<text x="130.7" y="116.2">10n</text>
<text x="140.1" y="116.2">10n</text>
<text x="190.7" y="124.2">C15</text>
<text x="212.9" y="121.3">5</text>
<text x="215.6" y="122.7">IN</text>
<text x="230.5" y="122.7">SW</text>
<text x="235.7" y="121.3">1</text>
<text x="261.7" y="125.6">C14</text>
<text x="172" y="128.3">C16</text>
<text x="191" y="129.6">22u</text>
<text x="212.9" y="126.7">4</text>
<text x="215.6" y="128">EN</text>
<text x="261.9" y="130.9">22u</text>
<text x="81.1" y="133.3">NX2301P</text>
<text x="172.2" y="133.6">100n</text>
<text x="212.9" y="132">6</text>
<text x="215.6" y="133.4">NC</text>
<text x="224.5" y="137.9" transform="rotate(-90 224.5 137.9)">GND</text>
<text x="231.3" y="133.4">FB</text>
<text x="235.7" y="132">3</text>
<text x="32.2" y="138.7">C19</text>
<text x="32.2" y="142.7">1u</text>
<text x="38.9" y="138.7">C20</text>
<text x="40.2" y="142.7">10n</text>
<text x="71" y="138.7">C21</text>
<text x="71" y="142.7">100n</text>
<text x="84.4" y="141.4">T1</text>
<text x="95.1" y="140">C23</text>
<text x="223.1" y="140.6" transform="rotate(-90 223.1 140.6)">2</text>
<text x="56.3" y="149.4">1u</text>
<text x="95.1" y="144.1">4,7u</text>
<text x="56" y="153.5">C22</text>
<text x="70.6" y="153.5">2N7002K</text>
<text x="77.7" y="150.7">T2</text>
<text x="95.1" y="157.5">C24</text>
<text x="95.1" y="161.5">100n</text>
<text x="139.3" y="158.8">10k</text>
<text x="56.8" y="170.1">C</text>
<text x="62.2" y="170.1">A</text>
<text x="134.8" y="180.3" transform="rotate(-90 134.8 180.3)">C</text>
<text x="136.6" y="181.6">D3</text>
<text x="134.8" y="188.3" transform="rotate(-90 134.8 188.3)">A</text>
</g>
<text font-size="1.9" x="139.3" y="156.2">R12</text>
</svg>
